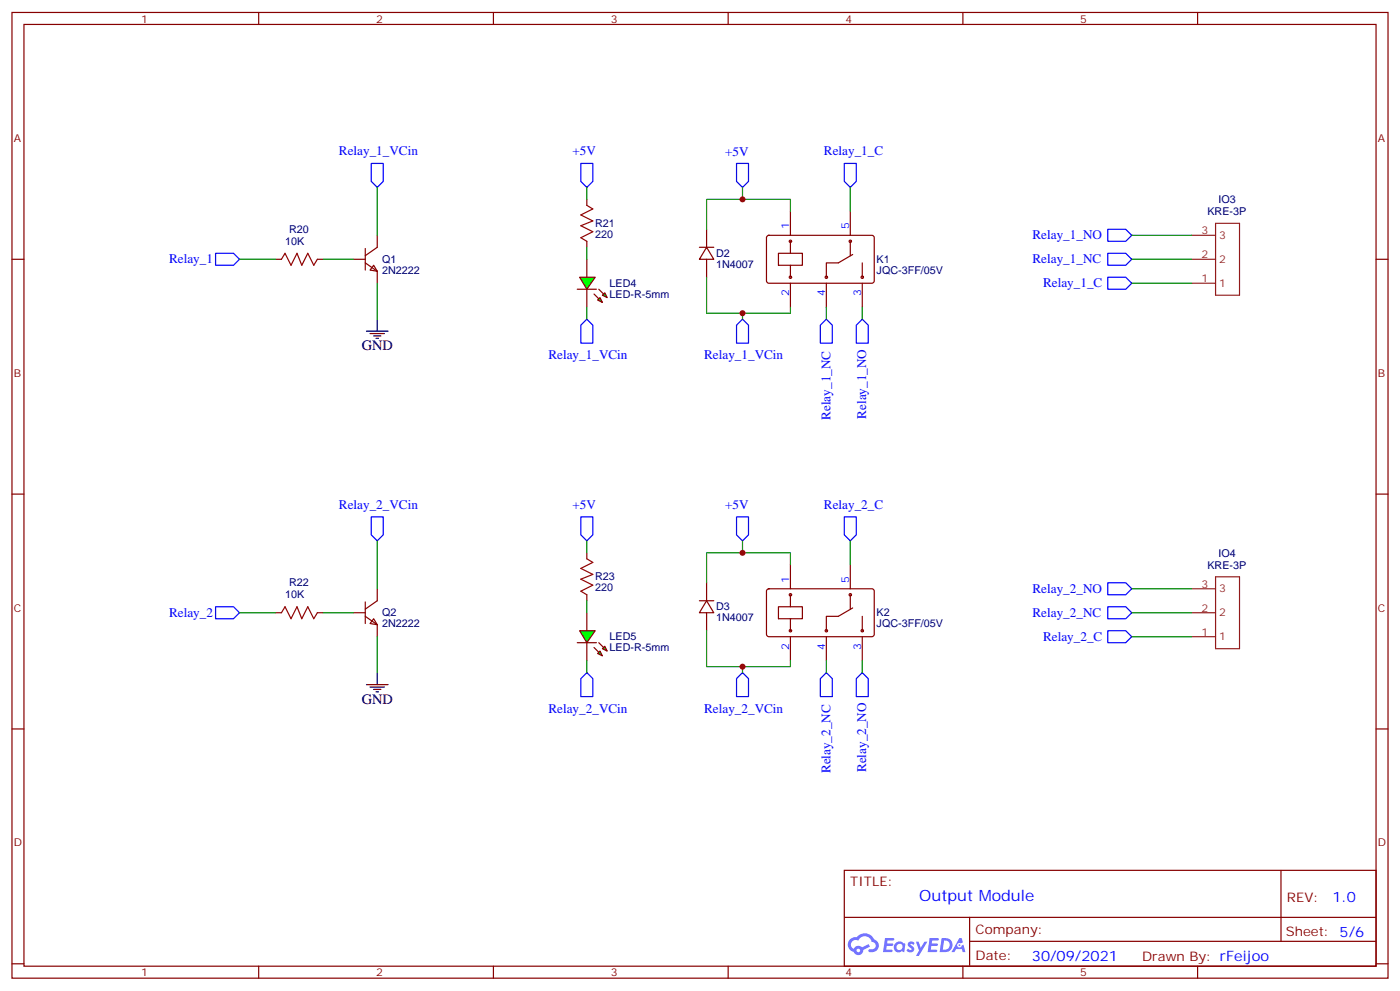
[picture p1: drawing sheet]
<svg xmlns="http://www.w3.org/2000/svg" width="412mm" height="292mm" viewBox="0 0 412 292" stroke-linecap="round" stroke-linejoin="round" font-family="sans-serif">
<g fill="none" stroke="#870000" stroke-width=".35">
<path d="M3.5 3.7h405.4v284.3h-405.4zM7.1 7.2h398.2v277.3h-398.2zM76.2 3.7v3.5M145.3 3.7v3.5M214.5 3.7v3.5M283.6 3.7v3.5M352.8 3.7v3.5M3.5 76.3h3.6M405.3 76.3h3.6M3.5 145.5h3.6M405.3 145.5h3.6M3.5 214.6h3.6"/>
<path d="M405.3 214.6h3.6M248.7 256.3h156.6v28.2h-156.6zM377.3 256.3v20.9M248.7 270.1h156.5M285.6 277.2h119.6M285.6 270.1v14.1M3.5 283.8h3.6M76.2 284.5v3.5M145.3 284.5v3.5M214.5 284.5v3.5M283.6 284.5v3.5M352.8 284.5v3.5"/>
<path d="M405.3 283.8h3.6"/>
</g>
<g fill="#5487ff">
<path d="M267.7 277.4a1.22 1.22 0 0 1 1.7 .3l-.4 .6a.47 .47 0 0 0-.3-.4 .47 .47 0 0 0-.5 .2l.1 .2a1.14 1.14 0 0 1 .8 1.7 1.14 1.14 0 0 1-1.9 0l-.2-.2 .5-.5 .7 .4a.29 .29 0 0 0 .3-.2 .29 .29 0 0 0-.2-.4 1.04 1.04 0 0 1-.6-1.7z"/>
<path d="M260.7 276.2h2.4l.3 .2-.2 .5h-1.8l-.1 .9h1.5l.3 .3-.3 .4h-1.6l-.2 1.1 1.7 .1 .2 .3-.2 .3h-2.6z"/>
<path d="M273.8 276.2h2.4l.3 .2-.1 .5h-1.8l-.2 .9h1.6l.3 .3-.4 .4h-1.6l-.1 1.1 1.7 .1 .2 .3-.2 .3h-2.6z"/>
<path d="M282.6 276.2h.7l.3 1.2-.6 .4a.69 .69 0 0 0-1 .2 .69 .69 0 0 0 .4 1 .69 .69 0 0 0 .9-.6l.5-.3 .6 2.2h-.8l-.2-.9h-1.8l-.5 .9h-.8z"/>
<path d="M269.8 277.3h.8l.6 1.8 1.1-1.8h.9l-2.6 4.2h-.8l.9-1.6z"/>
<path d="M277.4 276.2l-.6 4.1h1.3a2.11 2.11 0 0 0 2.5-2.1 2.11 2.11 0 0 0-2.5-2zM278.1 276.9a1.39 1.39 0 0 1 1.7 1.4 1.39 1.39 0 0 1-1.8 1.3h-.3z"/>
<path d="M263.7 277.8a1.54 1.54 0 0 0-.1 2.2 1.54 1.54 0 0 0 2.2 .1l.6 .2 .3-2.3-.2-.2h-.4a1.49 1.49 0 0 0-2.4 0zM264 278.8a.94 .94 0 0 1 1.8 0 .94 .94 0 0 1-1.8 0z"/>
<path d="M250.4 276.6a2.18 2.18 0 0 0 1.1 3.7 1.44 1.44 0 0 0 1.6 .9 1.44 1.44 0 0 0 1.2-1.5l2-1-.5-.7-1.9 .9a1.47 1.47 0 0 0-2.4 .5 1.39 1.39 0 0 1-.7-2 1.39 1.39 0 0 1 2-.4 2.12 2.12 0 0 1 2.2-1.3 2.12 2.12 0 0 1 1.9 1.6 1.14 1.14 0 0 1 1.1 1.5 1.14 1.14 0 0 1-1.7 .7 .43 .43 0 0 0-.5 .4 .43 .43 0 0 0 .4 .4 1.98 1.98 0 0 0 2.5-1.2 1.98 1.98 0 0 0-1.2-2.5 3.1 3.1 0 0 0-5.3-.7l-.9 .1zM252.3 279.9a.55 .55 0 0 1 1.1 0 .55 .55 0 0 1-1.1 0z"/>
<circle cx="282.6" cy="278.3" r=".26"/>
</g>
<g fill="none" stroke="#870000" stroke-width=".35">
<path d="M172.9 58.7v1.8M81.1 76.3h1.8M93.5 76.3h1.7M104.1 76.3h3.5M107.6 77.4l3.5 2.5v3.5M107.6 73.2v6.3M110.1 78.1l1 1.8-2.1-.4zM111.1 69.3v3.5l-3.5 2.5M172.9 71v1.8M172.9 76.3v5.3M226 69.5l.5-.2h30.6l.4 .7v13l-.7 .4-30.6-.1-.4-.6v-12.7zM229.3 74.6h7.1v3.5h-7.1z"/>
<path d="M232.8 62.2v7.1M232.8 71v3.6M232.8 78.1v3.5M250.5 62.2v7.1M250.5 71v4.3M251.2 74.9l-4.3 2.5h-3.5v4.2M254 77.4v4.2M172.9 85.2v5.3M232.8 83.4v7.1M243.4 83.4v7.1M254 83.4v7.1"/>
<circle cx="232.8" cy="71" r=".35"/>
<circle cx="250.5" cy="71" r=".35"/>
<circle cx="232.8" cy="81.6" r=".35"/>
<circle cx="243.4" cy="81.6" r=".35"/>
<circle cx="254" cy="81.6" r=".35"/>
</g>
<path d="M82.9 76.3l1.1-1.7 1.7 3.5 1.8-3.5 1.4 3.5 1.8-3.5 1.7 3.5 1.1-1.8M172.9 60.5l1.7 1-3.5 1.8 3.5 1.8-3.5 1.4 3.5 1.7-3.5 1.8 1.8 1" fill="none" stroke="#a10000" stroke-width=".35"/>
<g fill="#0f0" stroke="#870000" stroke-width=".35">
<path d="M176 88.3l.7-.7 .7 1.4z"/>
<path d="M177.4 86.9l.8-.7 .7 1.4z"/>
</g>
<g fill="#870000" stroke="#870000" stroke-width=".35">
<path d="M175 86.6l1.4 1.4z"/>
<path d="M176.4 85.2l1.4 1.4z"/>
</g>
<path d="M170 85.2h5.7z" fill="#f00" stroke="#870000" stroke-width=".35"/>
<path d="M170.7 81.6h4.6l-2.4 3.6z" fill="#0f0" stroke="#870000" stroke-width=".35"/>
<g fill="none" stroke="#870000" stroke-width=".35">
<path d="M206 72.8h4.3M208.1 72.8l2.2 3.5h-4.3zM208.1 67.5v5.3M208.1 76.3v5.3M107.6 177.2v6.4M111.1 173.4v3.5l-3.5 2.5M81.1 180.4h1.8M93.5 180.4h1.7M104.1 180.4h3.5M107.6 181.5l3.5 2.4v3.6M110.1 182.2l1 1.7-2.1-.3zM172.9 180.4v5.3"/>
<path d="M172.9 189.2v5.3"/>
</g>
<path d="M351 76.3h7.1M351 69.3h7.1M358.1 65.8h7v21.1h-7zM351 83.4h7.1" fill="none" stroke="#8c2424" stroke-width=".35"/>
<path d="M82.9 180.4l1.1-1.8 1.7 3.6 1.8-3.6 1.4 3.6 1.8-3.6 1.7 3.6 1.1-1.8" fill="none" stroke="#a10000" stroke-width=".35"/>
<g fill="#0f0" stroke="#870000" stroke-width=".35">
<path d="M176 192.4l.7-.7 .7 1.4z"/>
<path d="M177.4 191l.8-.7 .7 1.4z"/>
</g>
<g fill="#870000" stroke="#870000" stroke-width=".35">
<path d="M175 190.6l1.4 1.5z"/>
<path d="M176.4 189.2l1.4 1.4z"/>
</g>
<path d="M170 189.2h5.7z" fill="#f00" stroke="#870000" stroke-width=".35"/>
<path d="M170.7 185.7h4.6l-2.4 3.5z" fill="#0f0" stroke="#870000" stroke-width=".35"/>
<path d="M172.9 164.5l1.7 1.1-3.5 1.8 3.5 1.7-3.5 1.4 3.5 1.8-3.5 1.8 1.8 1" fill="none" stroke="#a10000" stroke-width=".35"/>
<g fill="none" stroke="#870000" stroke-width=".35">
<path d="M172.9 162.8v1.7M172.9 175.1v1.8M206 176.9h4.3M208.1 176.9l2.2 3.5h-4.3zM208.1 171.6v5.3M226 173.6l.5-.2h30.6l.4 .7v12.9l-.7 .5-30.6-.1-.4-.6v-12.7zM229.3 178.6h7.1v3.6h-7.1zM232.8 166.3v7.1M232.8 175.1v3.5M250.5 166.3v7.1M250.5 175.1v4.3M251.2 179l-4.3 2.5h-3.5v4.2"/>
<path d="M208.1 180.4v5.3M232.8 182.2v3.5M232.8 187.5v7M243.4 187.5v7M254 181.5v4.2M254 187.5v7"/>
<circle cx="232.8" cy="175.1" r=".35"/>
<circle cx="250.5" cy="175.1" r=".35"/>
<circle cx="232.8" cy="185.7" r=".35"/>
<circle cx="243.4" cy="185.7" r=".35"/>
<circle cx="254" cy="185.7" r=".35"/>
</g>
<path d="M351 173.4h7.1M358.1 169.8h7v21.2h-7zM351 187.5h7.1M351 180.4h7.1" fill="none" stroke="#8c2424" stroke-width=".35"/>
<g fill="none" stroke="#00f" stroke-width=".35">
<path d="M109.4 48.1h3.5v5.3l-1.8 1.8-1.7-1.8zM171.1 48.1h3.5v5.3l-1.7 1.8-1.8-1.8zM217 48.1h3.5v5.3l-1.8 1.8-1.7-1.8zM248.7 48.1h3.5v5.3l-1.7 1.8-1.8-1.8zM63.5 74.6h5.3l1.8 1.7-1.8 1.8h-5.3zM326.3 67.5h5.3l1.8 1.8-1.8 1.7h-5.3zM326.3 74.6h5.3l1.8 1.7-1.8 1.8h-5.3zM172.9 94l1.7 1.7v5.3h-3.5v-5.3zM218.7 94l1.8 1.7v5.3h-3.5v-5.3zM241.7 95.7l1.7-1.7 1.8 1.7v5.3h-3.5zM254 94l1.8 1.7v5.3h-3.6v-5.3zM326.3 81.6h5.3l1.8 1.8-1.8 1.8h-5.3z"/>
<path d="M109.4 152.2h3.5v5.3l-1.8 1.7-1.7-1.7zM171.1 152.2h3.5v5.3l-1.7 1.7-1.8-1.7zM217 152.2h3.5v5.3l-1.8 1.7-1.7-1.7zM248.7 152.2h3.5v5.3l-1.7 1.7-1.8-1.7zM63.5 178.6h5.3l1.8 1.8-1.8 1.8h-5.3zM326.3 178.6h5.3l1.8 1.8-1.8 1.8h-5.3zM326.3 171.6h5.3l1.8 1.8-1.8 1.7h-5.3zM172.9 198l1.7 1.8v5.3h-3.5v-5.3zM218.7 198l1.8 1.8v5.3h-3.5v-5.3zM243.4 198l1.8 1.8v5.3h-3.5v-5.3zM254 198l1.8 1.8v5.3h-3.6v-5.3zM326.3 185.7h5.3l1.8 1.8-1.8 1.7h-5.3z"/>
</g>
<path d="M107.9 97.5h6.4M109 98.2h4.2M110.1 98.9h2.1M110.8 99.6h.7M111.1 94v3.5M111.1 198v3.6M107.9 201.6h6.4M109 202.3h4.2M110.1 203h2.1M110.8 203.7h.7" fill="none" stroke="#000" stroke-width=".35"/>
<g fill="none" stroke="#008700" stroke-width=".35">
<path d="M111.1 55.2v14.1M172.9 55.2v3.5M218.7 55.2v3.5h14.1v3.5M218.7 58.7h-10.6v8.8M250.5 55.2v7M70.6 76.3h10.5M95.2 76.3h8.9M172.9 72.8v3.5M333.4 76.3h17.6M333.4 69.3h17.6M111.1 83.4v10.6M172.9 90.5v3.5"/>
<path d="M208.1 81.6v10.6h10.6M232.8 90.5v1.7h-14.1v1.8M243.4 90.5v3.5M254 90.5v3.5M333.4 83.4h17.6M111.1 159.2v14.2M172.9 159.2v3.6M218.7 159.2v3.6h14.1v3.5M250.5 159.2v7.1M172.9 176.9v3.5M218.7 162.8h-10.6v8.8M333.4 173.4h17.6"/>
<path d="M70.6 180.4h10.5M95.2 180.4h8.9M111.1 187.5v10.5M172.9 194.5v3.5M208.1 185.7v10.6h10.6M232.8 194.5v1.8h-14.1v1.7M243.4 194.5v3.5M254 194.5v3.5M333.4 180.4h17.6M333.4 187.5h17.6"/>
</g>
<g fill="#c00">
<circle cx="218.7" cy="58.7" r=".88"/>
<circle cx="218.7" cy="92.2" r=".88"/>
<circle cx="218.7" cy="196.3" r=".88"/>
<circle cx="218.7" cy="162.8" r=".88"/>
</g>
<text font-size="4.6" fill="#00f" x="270.8" y="265.3">Output Module</text>
<g font-size="4.2">
<text x="106.5" y="103.2">GND</text>
<text x="106.5" y="207.2">GND</text>
</g>
<g font-size="4.2" fill="#00f">
<text x="392.5" y="265.5">1.0</text>
<text x="304" y="282.9">30/09/2021</text>
</g>
<g font-size="3.9" fill="#00f">
<text x="99.8" y="45.8">Relay_1_VCin</text>
<text x="168.6" y="45.8">+5V</text>
<text x="213.6" y="45.8">+5V</text>
<text x="242.7" y="45.8">Relay_1_C</text>
<text x="304.2" y="70.5">Relay_1_NO</text>
<text x="49.8" y="77.5">Relay_1</text>
<text x="304.2" y="77.5">Relay_1_NC</text>
<text x="307.3" y="84.6">Relay_1_C</text>
<text x="161.6" y="105.7">Relay_1_VCin</text>
<text x="207.4" y="105.7">Relay_1_VCin</text>
<text x="244.6" y="123.6" transform="rotate(-90 244.6 123.6)">Relay_1_NC</text>
<text x="255.2" y="123.3" transform="rotate(-90 255.2 123.3)">Relay_1_NO</text>
<text x="99.8" y="149.8">Relay_2_VCin</text>
<text x="168.6" y="149.8">+5V</text>
<text x="213.6" y="149.9">+5V</text>
<text x="242.7" y="149.8">Relay_2_C</text>
<text x="304.2" y="174.5">Relay_2_NO</text>
<text x="49.8" y="181.6">Relay_2</text>
<text x="304.2" y="181.6">Relay_2_NC</text>
<text x="307.3" y="188.6">Relay_2_C</text>
<text x="161.6" y="209.8">Relay_2_VCin</text>
<text x="207.4" y="209.8">Relay_2_VCin</text>
<text x="244.6" y="227.7" transform="rotate(-90 244.6 227.7)">Relay_2_NC</text>
<text x="255.2" y="227.4" transform="rotate(-90 255.2 227.4)">Relay_2_NO</text>
</g>
<g font-size="3.9" fill="#800">
<text x="250.5" y="260.8">TITLE:</text>
<text x="379.1" y="265.5">REV:</text>
<text x="287.4" y="275">Company:</text>
<text x="378.7" y="275.7">Sheet: 5/6</text>
<text x="287.4" y="282.7">Date:</text>
<text x="336.4" y="282.8">Drawn By: rFeijoo</text>
</g>
<g font-size="3.2" fill="#800">
<text x="41.6" y="6.7">1</text>
<text x="110.8" y="6.7">2</text>
<text x="179.9" y="6.7">3</text>
<text x="249.1" y="6.7">4</text>
<text x="318.2" y="6.7">5</text>
<text x="4.1" y="41.8">A</text>
<text x="405.9" y="41.8">A</text>
<text x="4.1" y="110.9">B</text>
<text x="405.9" y="110.9">B</text>
<text x="4.1" y="180.1">C</text>
<text x="405.9" y="180.1">C</text>
<text x="4.1" y="249.2">D</text>
<text x="405.9" y="249.2">D</text>
<text x="41.6" y="287.5">1</text>
<text x="110.8" y="287.5">2</text>
<text x="179.9" y="287.5">3</text>
<text x="249.1" y="287.5">4</text>
<text x="318.2" y="287.5">5</text>
</g>
<g font-size="3.2" fill="#000080">
<text x="358.9" y="59.9">IO3</text>
<text x="355.7" y="63.4">KRE-3P</text>
<text x="85.2" y="68.6">R20</text>
<text x="175.3" y="70">220</text>
<text x="175.3" y="66.8">R21</text>
<text x="84" y="72.1">10K</text>
<text x="112.5" y="77.4">Q1</text>
<text x="211" y="75.6">D2</text>
<text x="258.2" y="77.4">K1</text>
<text x="112.5" y="80.6">2N2222</text>
<text x="211" y="78.8">1N4007</text>
<text x="258.2" y="80.6">JQC-3FF/05V</text>
<text x="179.6" y="87.6">LED-R-5mm</text>
<text x="179.6" y="84.5">LED4</text>
<text x="355.7" y="167.5">KRE-3P</text>
<text x="358.9" y="163.9">IO4</text>
<text x="85.2" y="172.6">R22</text>
<text x="175.3" y="170.9">R23</text>
<text x="84" y="176.2">10K</text>
<text x="175.3" y="174.1">220</text>
<text x="211" y="179.7">D3</text>
<text x="112.5" y="184.6">2N2222</text>
<text x="112.5" y="181.5">Q2</text>
<text x="211" y="182.9">1N4007</text>
<text x="258.2" y="184.6">JQC-3FF/05V</text>
<text x="258.2" y="181.5">K2</text>
<text x="179.6" y="191.7">LED-R-5mm</text>
<text x="179.6" y="188.5">LED5</text>
</g>
<g font-size="3.2" fill="#00f">
<text x="232.5" y="67.5" transform="rotate(-90 232.5 67.5)">1</text>
<text x="250.1" y="67.5" transform="rotate(-90 250.1 67.5)">5</text>
<text x="232.5" y="87.2" transform="rotate(-90 232.5 87.2)">2</text>
<text x="243.1" y="87.2" transform="rotate(-90 243.1 87.2)">4</text>
<text x="253.6" y="87.2" transform="rotate(-90 253.6 87.2)">3</text>
<text x="232.5" y="171.6" transform="rotate(-90 232.5 171.6)">1</text>
<text x="250.1" y="171.6" transform="rotate(-90 250.1 171.6)">5</text>
<text x="232.5" y="191.2" transform="rotate(-90 232.5 191.2)">2</text>
<text x="243.1" y="191.2" transform="rotate(-90 243.1 191.2)">4</text>
<text x="253.6" y="191.2" transform="rotate(-90 253.6 191.2)">3</text>
</g>
<g font-size="3.2" fill="#8d2323">
<text x="353.9" y="68.9">3</text>
<text x="359.1" y="70.3">3</text>
<text x="353.9" y="76">2</text>
<text x="359.1" y="77.4">2</text>
<text x="353.9" y="83">1</text>
<text x="359.1" y="84.5">1</text>
<text x="353.9" y="173">3</text>
<text x="359.1" y="174.4">3</text>
<text x="353.9" y="180.1">2</text>
<text x="359.1" y="181.5">2</text>
<text x="353.9" y="187.1">1</text>
<text x="359.1" y="188.5">1</text>
</g>
</svg>
